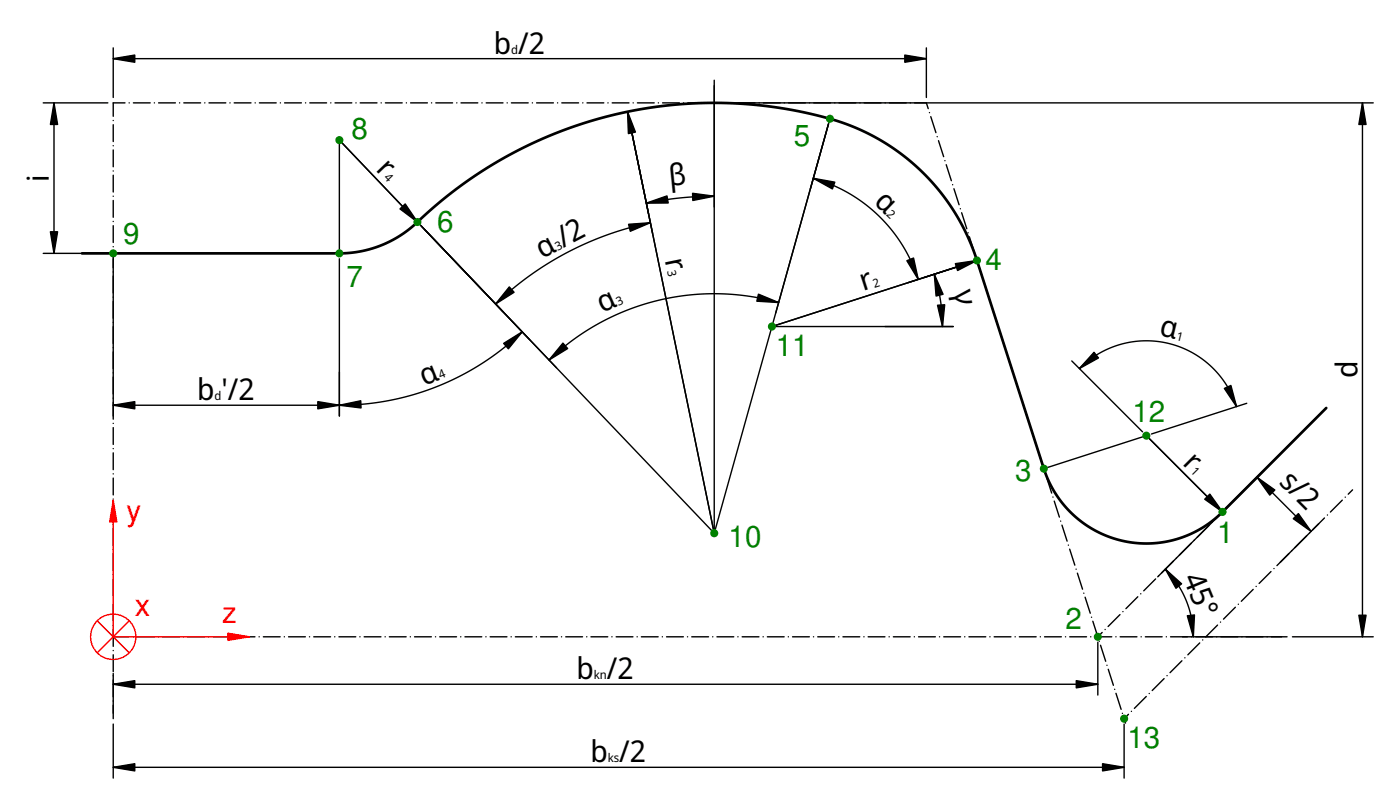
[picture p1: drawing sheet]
<svg xmlns="http://www.w3.org/2000/svg" width="130mm" height="75mm" viewBox="0 0 130 75" stroke-linecap="round" stroke-linejoin="round" font-family="sans-serif">
<g fill="none" stroke="#000" stroke-width=".13">
<path d="M4 9.6h6M5 9.6v13.9M10.5 4.4v4.7M10.5 11.2h.1M10.5 11.6v1.5M10.5 13.5h.1M10.5 13.9v1.6M10.5 15.9h.1M10.5 16.3v1.5M10.5 18.2h.1M10.5 18.6v1.6M10.5 5.4h75.6"/>
<path d="M11.6 9.6h-1.1v1.2M12 9.6h.1M12.4 9.6h1.6M14.3 9.6h.1M14.7 9.6h1.6M16.7 9.6h.1M17.1 9.6h1.6M19 9.6h.1M19.4 9.6h1.6M21.4 9.6h.1M21.8 9.6h1.5M23.7 9.6h.1"/>
<path d="M24.1 9.6h1.6M26.1 9.6h.1M26.5 9.6h1.5M28.4 9.6h.1M28.8 9.6h1.6M30.8 9.6h.1M31.1 9.6h1.6M33.1 9.6h.1M33.5 9.6h1.6M35.4 9.6h.1M35.8 9.6h1.6M37.8 9.6h.1"/>
<path d="M38.2 9.6h1.5M40.1 9.6h.1M40.5 9.6h1.6M42.5 9.6h.1M42.9 9.6h1.5M44.8 9.6h.1M45.2 9.6h1.6M47.2 9.6h.1M47.6 9.6h1.5M49.5 9.6h.1M49.9 9.6h1.6M51.8 9.6h.1"/>
<path d="M52.2 9.6h1.6M54.2 9.6h.1M54.6 9.6h1.5M56.5 9.6h.1M56.9 9.6h1.6M58.4 10.4l8 39.1M58.9 9.6h.1M59.3 9.6h1.5M61.2 9.6h.1M61.6 9.6h1.6M63.6 9.6h.1M64 9.6h1.5"/>
<path d="M65.9 9.6h.1M66.3 9.6h61.4M66.4 18.2l-3.1 .2-3.2 .5M66.4 7.5v42M77 11.5l-4.9 17.6M77.2 11l-10.8 38.5M86.1 9.6l.2 .5M86.1 4.4v4.7M86.4 10.5h.1M86.5 10.8l.5 1.5M87.1 12.7h.1M87.3 13.1l.4 1.5"/>
<path d="M87.9 14.9h.1M88 15.3l.5 1.5M88.6 17.2h.1M88.7 17.5l.5 1.5M89.3 19.4h.1M89.4 19.8l.5 1.4M126.7 9.6v49.5M4 23.5h6M10.5 20.6h.1M10.5 21v1.5M10.5 22.9h.1M10.5 23.3v15.6"/>
<path d="M10.5 39.3h.1M10.5 39.7v1.6M31.6 23.5v-10.5l34.8 36.5M31.6 24v14.6M48.6 30.8l-1.4 1.3-1.5 1-1.4 1-1.6 .9-1.6 .7-1.7 .6-1.8 .6-1.7 .4-2 .2-2 .1h-21.4M60.5 20.7l-2 .5-2 .6-1.9 .7-1.9 .9-1.8 1.1-1.7 1.1-1.6 1.3-1.5 1.3M72.4 28.1l-2.7-.6-2.9-.2-2.9 .1-2.8 .5-2.8 .9-2.6 1.2-2.4 1.6-2.2 1.8M90 21.6h.1M90.1 22l.5 1.5M90.7 23.8v.1M90.9 24.2l.4 1.5M91.4 26.1h.1"/>
<path d="M91.6 26.5l.4 1.4M92.2 28.3h.1M92.3 28.7l.5 1.5M92.9 30.5v.1M93 30.9l.5 1.5M93.6 32.8h.1M93.7 33.2l.5 1.4M94.3 35h.1M94.4 35.4l.5 1.5M95 37.2h.1M95.2 37.6l.4 1.5M95.8 39.5h.1"/>
<path d="M95.9 39.8l.5 1.5M10.5 41.7h.1M10.5 42.1v1.5M10.5 44h.1M10.5 44.4v1.6M10.5 46.4h.1M10.5 46.7v1.6M10.5 48.7h.1M10.5 49.1v1.6M10.5 51v.1M10.5 51.4v1.6M10.5 53.4h.1"/>
<path d="M10.5 53.8v1.5M10.5 55.7h.1M10.5 56.1v1.6M10.5 58.1h.1M10.5 58.5v1.5M10.5 59.1h1.5M12.4 59.1h.1M12.8 59.1h1.5M14.7 59.1h.1M15.1 59.1h1.6M17.1 59.1h.1M17.5 59.1h1.5"/>
<path d="M19.4 59.1h.1M19.8 59.1h1.6M21.7 59.1h.1M22.1 59.1h1.6M24.1 59.1h.1M24.5 59.1h1.5M26.4 59.1h.1M26.8 59.1h1.6M28.8 59.1h.1M29.2 59.1h1.5M31.1 59.1h.1M31.5 59.1h1.6"/>
<path d="M33.5 59.1h.1M33.9 59.1h1.5M35.8 59.1h.1M36.2 59.1h1.6M38.1 59.1h.1M38.5 59.1h1.6M40.5 59.1h.1M40.9 59.1h1.6M42.8 59.1h.1M43.2 59.1h1.6M45.2 59.1h.1M45.6 59.1h1.5"/>
<path d="M47.5 59.1h.1M47.9 59.1h1.6M49.9 59.1h.1M50.3 59.1h1.5M52.2 59.1h.1M52.6 59.1h1.6M54.6 59.1h.1M54.9 59.1h1.6M56.9 59.1h.1M57.3 59.1h1.6M59.2 59.1h.1M59.6 59.1h1.6"/>
<path d="M61.6 59.1h.1M62 59.1h1.5M63.9 59.1h.1M64.3 59.1h1.6M66.3 59.1h.1M66.7 59.1h1.5M68.6 59.1h.1M69 59.1h1.6M71 59.1h.1M71.3 59.1h1.6M73.3 59.1h.1M73.7 59.1h1.6"/>
<path d="M75.6 59.1h.1M76 59.1h1.6M78 59.1h.1M78.4 59.1h1.5M80.3 59.1h.1M80.7 59.1h1.6M82.7 59.1h.1M83.1 59.1h1.5M85 59.1h.1M85.4 59.1h1.6M87.4 59.1h.1M87.8 59.1h1.5"/>
<path d="M89.7 59.1h.1M90.1 59.1h1.6M92 59.1h.1M92.4 59.1h1.6M94.4 59.1h.1M94.8 59.1h1.5M96.5 41.7h.1M96.6 42.1l.5 1.5M96.7 59.1h.1M97.1 59.1h1.6M97.2 43.9h.1M97.3 44.3l.5 1.5"/>
<path d="M97.9 46.2h.1M98 46.5l.5 1.5M98.6 48.4h.1M98.7 48.8l.5 1.5M99.1 59.1h.1M99.3 50.6h.1M99.5 51l.4 1.5M99.5 59.1h1.5M100.1 52.9h.1M100.2 53.2l.5 1.5M100.8 55.1h.1M100.9 55.5l.5 1.5"/>
<path d="M101.4 59.1h.1M101.5 57.3h.1M101.6 57.7l.5 1.5M101.8 59.1h1.6M102.1 59.6v5M102.2 59.6h.1M102.3 59.9l.5 1.5M103.8 59.1h.1M104.2 59.1h1.5M106.1 59.1h.1M106.5 59.1h1.6M108.4 59.1h.1"/>
<path d="M108.8 59.1h1.6M110.8 59.1h.1M111.2 59.1h1.5M113.1 59.1h.1M113.5 59.1h1.6M115.5 59.1h.1M115.9 59.1h1.5M117.8 59.1h.1M118.2 59.1h1.5M120.2 59.1h7.5M10.5 60.4h.1M10.5 60.8v1.6"/>
<path d="M10.5 62.6v4.2M10.5 67.3v5M10.5 71.3h94M10.5 63.6h91.6M102.9 61.8h.1M103 62.2l.5 1.5M103.6 64h.1M103.8 64.4l.4 1.5M104.4 66.3h.1M104.5 66.6l.2 .6M104.5 67.3v5"/>
</g>
<path d="M77.2 11l-2.7-.6-2.7-.5-2.6-.2-2.8-.1-2.8 .1-2.7 .2-2.8 .5-2.6 .7-2.1 .6-2.2 .9-2 .9-2.1 1.1-2.3 1.3-2.2 1.5-2.1 1.7-2.3 2-1 .8-1.8 .9-2 .6-1.7 .1h-24.1M90.8 24.2l6.3 19.3" fill="none" stroke="#000" stroke-width=".25"/>
<g fill="#000">
<path d="M5 9.6l.4 2h-.7zM10.5 5.4l2-.3v.7zM58.4 10.4l.7 1.9-.7 .1zM60.1 18.9l1.9-.7 .1 .7zM64.4 18l2 .2-2 .4zM84.1 5.1l2 .3-2 .4zM126.7 9.6l.3 2h-.6zM4.7 21.5h.7l-.4 2zM10.5 37.6l2-.3v.7zM31.6 37.6l1.9-.4 .1 .7zM29.6 37.3l2 .3-2 .4zM37.2 19.4l.5-.5 1.1 1.7z"/>
<path d="M47.4 26.7l.4 .4-1.7 1.1zM46.8 31.9l1.8-1.1-1.3 1.6zM52.3 31.9l.5 .5-1.7 1zM58.4 20.8l2.1-.1-1.9 .8zM70.5 27.3l1.9 .8-2-.1zM126.4 57.1h.6l-.3 2zM10.5 71.3l2-.4v.7zM10.5 63.6l2-.4v.7zM100.1 63.2l2 .4-2 .3zM102.5 70.9l2 .4-2 .3z"/>
</g>
<g fill="#000" stroke="#000" stroke-width=".13">
<path d="M5 9.6l.4 2h-.7zM10.5 5.4l2-.3v.7zM58.4 10.4l.7 1.9-.7 .1zM60.1 18.9l1.9-.7 .1 .7zM64.4 18l2 .2-2 .4zM84.1 5.1l2 .3-2 .4zM126.7 9.6l.3 2h-.6zM4.7 21.5h.7l-.4 2zM10.5 37.6l2-.3v.7zM31.6 37.6l1.9-.4 .1 .7zM29.6 37.3l2 .3-2 .4zM37.2 19.4l.5-.5 1.1 1.7z"/>
<path d="M47.4 26.7l.4 .4-1.7 1.1zM46.8 31.9l1.8-1.1-1.3 1.6zM52.3 31.9l.5 .5-1.7 1zM58.4 20.8l2.1-.1-1.9 .8zM70.5 27.3l1.9 .8-2-.1zM126.4 57.1h.6l-.3 2zM10.5 71.3l2-.4v.7zM10.5 63.6l2-.4v.7zM100.1 63.2l2 .4-2 .3zM102.5 70.9l2 .4-2 .3z"/>
</g>
<path d="M21.2 58.8l2 .3-2 .4z" fill="#f00"/>
<path d="M21.2 58.8l2 .3-2 .4z" fill="#f00" stroke="#f00" stroke-width=".13"/>
<path d="M10.5 59.1h12.7" fill="none" stroke="#f00" stroke-width=".13"/>
<path d="M10.5 46.5l.4 2h-.7z" fill="#f00"/>
<path d="M10.5 46.5l.4 2h-.7z" fill="#f00" stroke="#f00" stroke-width=".13"/>
<g fill="none" stroke="#f00" stroke-width=".13">
<path d="M9 57.7l3 2.9M10.5 46.5v12.6M12 57.7l-3 2.9"/>
<circle cx="10.5" cy="59.1" r="2.1"/>
</g>
<path d="M77.2 11l2.4 .9 2.1 1.1 2.1 1.3 1.9 1.6 1.6 1.8 1.4 2 1.2 2.1 .9 2.4M123.3 37.9l-10.2 10.2-1 .7-1.1 .6-1.1 .5-1.3 .4-1.7 .2-1.9-.1-1.7-.5-1.7-.8-1.5-1-1.3-1.4-1-1.4-.7-1.8" fill="none" stroke="#000" stroke-width=".25"/>
<g fill="none" stroke="#000" stroke-width=".13">
<path d="M75.6 16.6l1.7 .5 1.6 .8 1.4 .9 1.3 1.2 1.3 1.3 1 1.4 .8 1.6 .7 1.7M77 11.5l-1.6 6M86.9 25.5l.5 2.4 .2 2.4M90.8 24.2l-19 6.1h16.8M99.7 33.5l6.5 6.6M100.4 34.2l.8-.7 .9-.6 1-.5 1.1-.4 1-.2 1.1-.1h1.2l1.2 .2 1 .3 1 .5 1 .6 .8 .7 .8 .8 .7 .9 .5 .9 .5 1.2M115.9 37.5l-8.8 2.8M123.3 37.9l-15.7 15.7M97.1 43.5l9.5-3 7.1 7M102.5 58.7l-.4 .4M102.8 58.5h.1M104.1 57.1l-1.1 1.1"/>
<path d="M104.4 56.8h.1M105.8 55.4l-1.1 1.1M106.1 55.1v.1M107.5 53.8l-1.2 1.1M108.4 52.9l1.1 1.3 .8 1.6 .5 1.6 .2 1.7M110 59.1h9.2M111.6 59.7l-1.2 1.1M111.8 59.4h.1M113.2 58.1l-1.1 1.1M113.5 57.8h.1M114.9 56.4l-1.1 1.1M115.1 56.1h.1"/>
<path d="M116.5 54.7l-1.1 1.1M116.8 54.5h.1M116.9 44.3l5 5.1M118.2 53.1l-1.1 1.1M118.5 52.8h.1M123.2 48.1l-4.5 4.4M123.4 47.8h.1M124.8 46.5l-1.1 1.1M125.1 46.2h.1M125.8 45.5l-.4 .4M104.9 66.3l-.4 .5M105.2 66.1h.1"/>
<path d="M106.6 64.7l-1.1 1.1M106.9 64.4h.1M108.2 63l-1.1 1.1M108.5 62.8h.1M109.9 61.4l-1.1 1.1M110.2 61.1h.1"/>
</g>
<path d="M75.6 16.6l2 .3-.2 .6zM84.3 24.2l.6-.2 .5 2zM86.9 25.5l.8 1.8-.7 .2zM87.2 28.4l.6-.1-.2 2zM88.8 24.5l2-.3-1.8 .9zM101.7 32.7l.4 .5-1.7 1zM113.8 36.1l.7-.3 .5 2zM108.4 52.9l1.5 1.3-.6 .4zM110.4 57.2l.7-.1-.1 2zM112.5 45.9l1.2 1.6-1.7-1.1zM116.9 44.3l1.6 1.2-.4 .5zM120.7 47.7l1.2 1.7-1.6-1.2z" fill="#000"/>
<path d="M75.6 16.6l2 .3-.2 .6zM84.3 24.2l.6-.2 .5 2zM86.9 25.5l.8 1.8-.7 .2zM87.2 28.4l.6-.1-.2 2zM88.8 24.5l2-.3-1.8 .9zM101.7 32.7l.4 .5-1.7 1zM113.8 36.1l.7-.3 .5 2zM108.4 52.9l1.5 1.3-.6 .4zM110.4 57.2l.7-.1-.1 2zM112.5 45.9l1.2 1.6-1.7-1.1zM116.9 44.3l1.6 1.2-.4 .5zM120.7 47.7l1.2 1.7-1.6-1.2z" fill="#000" stroke="#000" stroke-width=".13"/>
<g fill="#008000" stroke="#008000" stroke-width=".25">
<circle cx="113.7" cy="47.5" r=".25"/>
<circle cx="102.1" cy="59.1" r=".25"/>
<circle cx="97.1" cy="43.5" r=".25"/>
<circle cx="90.8" cy="24.2" r=".25"/>
<circle cx="77.2" cy="11" r=".25"/>
<circle cx="71.8" cy="30.3" r=".25"/>
<circle cx="66.4" cy="49.5" r=".25"/>
<circle cx="38.8" cy="20.6" r=".25"/>
<circle cx="31.6" cy="23.5" r=".25"/>
<circle cx="31.6" cy="13" r=".25"/>
<circle cx="10.5" cy="23.5" r=".25"/>
<circle cx="106.6" cy="40.5" r=".25"/>
<circle cx="104.5" cy="66.8" r=".25"/>
</g>
<text font-size="2.9" fill="#f00" x="12.5" y="57.3">x</text>
<g font-size="2.8">
<text x="45.9" y="5">b /2</text>
<text x="4.5" y="16.9" transform="rotate(-90 4.5 16.9)">i</text>
<text x="34.9" y="15.8" transform="rotate(46 34.9 15.8)">r</text>
<text x="62.3" y="17.2" transform="rotate(-6 62.3 17.2)">β</text>
<text x="81.2" y="18.9" transform="rotate(44 81.2 18.9)">α</text>
<text x="50.4" y="24.1" transform="rotate(-28 50.4 24.1)">α /2</text>
<text x="56" y="29.1" transform="rotate(-24 56 29.1)">α</text>
<text x="61.8" y="24.1" transform="rotate(78 61.8 24.1)">r</text>
<text x="80.3" y="27.1" transform="rotate(-18 80.3 27.1)">r</text>
<text x="88.7" y="27" transform="rotate(81 88.7 27)">γ</text>
<text x="39.4" y="35.8" transform="rotate(-22 39.4 35.8)">α</text>
<text x="107.7" y="31.2" transform="rotate(14 107.7 31.2)">α</text>
<text x="126.2" y="35.1" transform="rotate(-90 126.2 35.1)">d</text>
<text x="18.3" y="37.2">b '/2</text>
<text x="109.9" y="43.1" transform="rotate(45 109.9 43.1)">r</text>
<text x="118.9" y="44.8" transform="rotate(45 118.9 44.8)">s/2</text>
<text x="110" y="53.7" transform="rotate(68 110 53.7)">45°</text>
<text x="53.6" y="63.1">b /2</text>
<text x="54.9" y="70.8">b /2</text>
</g>
<g font-size="2.7" fill="#008000">
<text x="32.7" y="13">8</text>
<text x="73.8" y="13.6">5</text>
<text x="11.4" y="22.6">9</text>
<text x="40.7" y="21.6">6</text>
<text x="32.2" y="26.7">7</text>
<text x="91.6" y="25.1">4</text>
<text x="72.1" y="33.1">11</text>
<text x="105.3" y="39.2">12</text>
<text x="94.4" y="44.6">3</text>
<text x="67.7" y="50.8">10</text>
<text x="113.2" y="50.5">1</text>
<text x="99.1" y="58.4">2</text>
<text x="104.8" y="69.5">13</text>
</g>
<g font-size="2.7" fill="#f00">
<text x="11.7" y="48.4">y</text>
<text x="20.7" y="57.9">z</text>
</g>
<g font-size="1.1">
<text x="47.5" y="5">d</text>
<text x="35.6" y="16.6" transform="rotate(46 35.6 16.6)">4</text>
<text x="51.9" y="23.3" transform="rotate(-28 51.9 23.3)">3</text>
<text x="82.4" y="20" transform="rotate(44 82.4 20)">2</text>
<text x="57.5" y="28.4" transform="rotate(-24 57.5 28.4)">3</text>
<text x="62" y="25.2" transform="rotate(78 62 25.2)">3</text>
<text x="81.3" y="26.7" transform="rotate(-18 81.3 26.7)">2</text>
<text x="41" y="35.2" transform="rotate(-22 41 35.2)">4</text>
<text x="109.3" y="31.5" transform="rotate(14 109.3 31.5)">1</text>
<text x="19.9" y="37.2">d</text>
<text x="110.7" y="43.8" transform="rotate(45 110.7 43.8)">1</text>
<text x="55.2" y="63.1">kn</text>
<text x="56.5" y="70.8">ks</text>
</g>
</svg>
